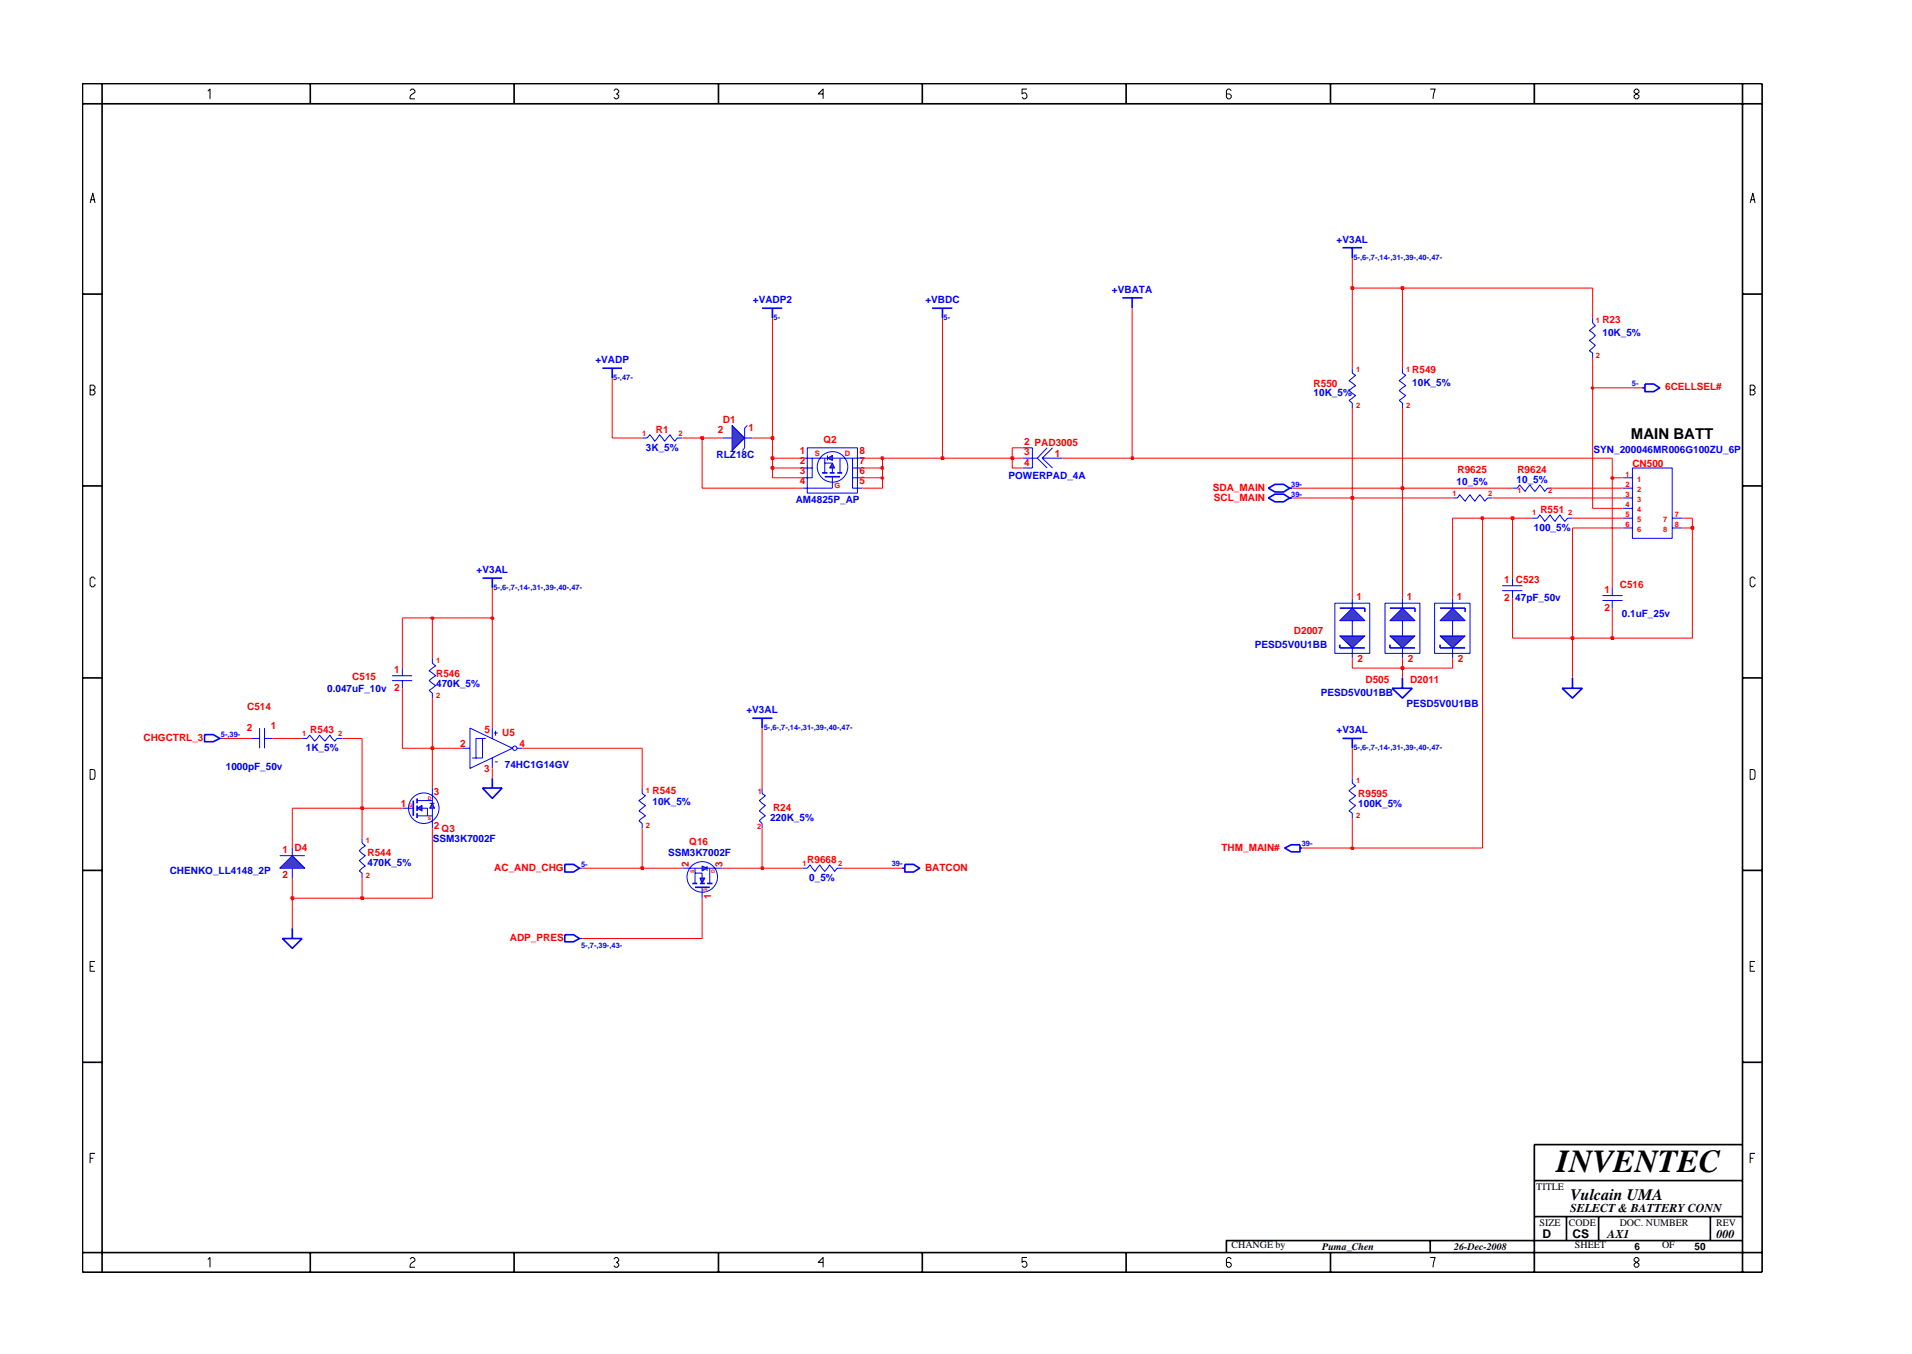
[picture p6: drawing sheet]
<svg xmlns="http://www.w3.org/2000/svg" width="297mm" height="210mm" viewBox="0 0 297 210" stroke-linecap="round" stroke-linejoin="round" font-family="sans-serif">
<path d="M197 75.8l1.1-.6h1.3l.9 .6-.9 .6h-1.3zM200.3 75.8h.5M116.9 111.5h3.1M118.4 111.5v1.6M75 122.4h3l-1.5 1.6zM76.5 120.8v1.6" fill="none" stroke="#00f" stroke-width=".25"/>
<path d="M112.2 68h1.5M115.7 68h1.2M116.1 66.1l-.4 .4v3l-.4 .5M158.9 71.1h2.2M158.9 69.5h1.5v3.2h-1.5M161.1 71.1l1.6 1.6M161.9 71.1h3.1M161.9 71.1l1.6 1.6M162.7 69.5l-1.6 1.6M163.5 69.5l-1.6 1.6M235 75.8h.7l.4-.5 .8 1 .8-1 .7 1 .8-1 .8 1 .4-.5h.8M124.7 134.8h.7l.4-.5 .8 1 .8-1 .7 1 .8-1 .8 1 .4-.5h.7" fill="none" stroke="#00f" stroke-width=".16"/>
<path d="M113.7 66.1l2 1.9-2 2z" fill="#3c3cc8"/>
<path d="M210.1 57.2v.7l.5 .4-1 .8 1 .8-1 .7 1 .8-1 .8 .5 .4v.8M247.4 49.4v.8l.4 .4-.9 .7 .9 .8-.9 .8 .9 .7-.9 .9 .5 .3v.8M99.8 68h.7l.5-.5 .7 1 .8-1 .7 1 .9-1 .7 1 .4-.5h.8M113.7 66.1l2 1.9-2 2zM109.1 137.8v1.7" fill="none" stroke="#00f" stroke-width=".16"/>
<path d="M144.8 47.9h3.1M146.4 47.9v1.5M75 89.8h3M76.5 89.8v1.5M216.3 106.9h3.1l-1.5 1.5zM217.9 105.3v1.6M242.7 106.9h3.1l-1.5 1.5zM244.3 105.3v1.6M108 137.8h2.3" fill="none" stroke="#00f" stroke-width=".25"/>
<path d="M109.1 134.5l.7 .3-.7 .4z" fill="#3c3cc8"/>
<path d="M109.1 134.5l.7 .3-.7 .4zM109.8 134.5v.7" fill="none" stroke="#00f" stroke-width=".16"/>
<path d="M108.7 136.3h.8l-.4 .9z" fill="#3c3cc8"/>
<g fill="none" stroke="#00f" stroke-width=".16">
<path d="M233.4 91h3.1M233.4 91.7h3.1M235 89.8v1.2M235 91.7v1.2M248.9 92.5h3.2M248.9 93.2h3.2M250.5 91.3v1.2M250.5 93.2v1.2M34.1 114.7h.4M60.9 104.9h3.1M60.9 105.7h3.1M62.5 103.7v1.2"/>
<path d="M62.5 105.7v1.2M43.5 132.9h3.9M45.4 131.7v1.2M45.4 134.8v1.5M106 134.8h3.1M108 134.8v2.4M108 135.6h1.1v.7M108.7 136.3h.8l-.4 .9zM109.8 134.8h2.4M110.3 134.8v2.4M118.4 122.4v.8l.5 .4-.9 .7 .9 .8-.9 .8 .9 .8-.9 .8 .4 .4v.7"/>
<circle cx="109.1" cy="136.2" r="2.37"/>
</g>
<path d="M255.6 59.6h1.3l.9 .6-.9 .6h-1.3zM255.1 60.2h.5M31.8 114.1h1.3l1 .6-1 .5h-1.3zM107.6 137.2h.7M108.7 137.2h.8M109.8 137.2h.9M199.6 131.7l1-.5h1.4v1.1h-1.4zM202 131.7h.3" fill="none" stroke="#00f" stroke-width=".25"/>
<path d="M45.4 132.9l2 1.9h-3.9z" fill="#3c3cc8"/>
<path d="M45.4 132.9l2 1.9h-3.9zM62.5 125.5h1.7" fill="none" stroke="#00f" stroke-width=".16"/>
<path d="M64.2 124.3v2.4" fill="none" stroke="#00f" stroke-width=".25"/>
<path d="M67.2 124.7l.3 .8h-.8z" fill="#3c3cc8"/>
<path d="M66.7 124.7h.8M67.2 124.7l.3 .8h-.8z" fill="none" stroke="#00f" stroke-width=".16"/>
<path d="M64.8 125.5l.8-.4v.8z" fill="#3c3cc8"/>
<g fill="none" stroke="#00f" stroke-width=".16">
<path d="M64.8 125.5l.8-.4v.8zM64.8 126.7h2.4M64.8 124.3h2.4M65.6 125.5h.8v1.2M67.2 122.4v2.3M67.2 125.5v3.1M210.1 120.8v.8l.5 .4-1 .8 1 .8-1 .7 1 .8-1 .8 .5 .4v.7"/>
<circle cx="65.8" cy="125.5" r="2.37"/>
</g>
<path d="M93.6 57.2h3M95.1 57.2v1.5M64.8 124v.7M64.8 125.1v.8M64.8 126.3v.7M43.9 145.7h3l-1.5 1.6zM45.4 144.1v1.6" fill="none" stroke="#00f" stroke-width=".25"/>
<path d="M215.9 98.7h3.9l-1.9 1.9z" fill="#3c3cc8"/>
<path d="M215.9 98.7h3.9l-1.9 1.9z" fill="none" stroke="#00f" stroke-width=".16"/>
<path d="M217.9 94.4l1.9 2h-3.9z" fill="#3c3cc8"/>
<path d="M129.3 74v1.8M215.2 93.7h5.4v7.8h-5.4zM217.9 94.4l1.9 2h-3.9zM217.9 92.9v1.5M217.9 96.4v2.3M217.9 100.6v1.6" fill="none" stroke="#00f" stroke-width=".16"/>
<path d="M128.1 74h2.4M215.9 94.4h3.9v.6M215.9 100.1v.5h3.9" fill="none" stroke="#00f" stroke-width=".25"/>
<path d="M128.6 71.1l.7-.4v.8z" fill="#3c3cc8"/>
<path d="M128.6 71.1l.7-.4v.8zM128.6 70.7v.8" fill="none" stroke="#00f" stroke-width=".16"/>
<path d="M129.3 71.9l.4 .8h-.8z" fill="#3c3cc8"/>
<g fill="none" stroke="#00f" stroke-width=".16">
<path d="M124.7 71.1h3.9M124.7 75.8h4.6M124.7 72.7h1.5M125.4 69.5h7.8v7.1h-7.8zM126.2 71.1v3.1h-1.5M128.1 71.1v2.3M128.1 71.9h1.2M129.3 71.9l.4 .8h-.8zM129.3 71.1h4.7M129.3 72.7v.7M130.5 71.1v2.3M132.4 71.1v4.7h1.6"/>
<path d="M132.4 74.2h1.6M132.4 72.7h1.6M71.8 116.2h1.2M73 113.1l6.6 3.1-6.6 3.1zM75 114.7v3h-1.1M75.5 114.7h-1.6v3h-.6M76.5 113.1v1.6M76.5 117.7v1.6M76.7 113.8h.6M76.9 118.3h.4M77 113.5v.7M80.4 116.2h.7"/>
<circle cx="129.3" cy="72.5" r="2.37"/>
<circle cx="80" cy="116.2" r=".34"/>
</g>
<path d="M127.7 73.4h.9M128.9 73.4h.8M130.1 73.4h.7" fill="none" stroke="#00f" stroke-width=".25"/>
<path d="M223.7 98.7h3.9l-1.9 1.9z" fill="#3c3cc8"/>
<path d="M223.7 98.7h3.9l-1.9 1.9z" fill="none" stroke="#00f" stroke-width=".16"/>
<path d="M225.7 94.4l1.9 2h-3.9z" fill="#3c3cc8"/>
<g fill="none" stroke="#00f" stroke-width=".16">
<path d="M217.9 57.2v.7l.5 .4-1 .8 1 .8-1 .7 1 .8-1 .8 .5 .4v.8M222.9 93.7h5.5v7.8h-5.5zM225.7 94.4l1.9 2h-3.9zM225.7 92.9v1.5M225.7 96.4v2.3M238 80.5h.9l.3-.5 .8 1 .8-1 .8 1 .7-1 .8 1 .4-.5h.8M39.1 114.7h1.2M40.3 113.1v3.1M41.1 114.7h1.2M41.1 113.1v3.1M46.9 114.7h.8l.4-.5 .8 .9 .7-.9 .9 .9 .8-.9 .7 .9 .4-.4h.8M225.7 100.6v1.6"/>
<path d="M56.2 130.2v.7l.6 .4-1 .8 1 .8-1 .7 1 .9-1 .7 .4 .4v.7"/>
</g>
<path d="M223.7 94.4h3.9v.6M223.7 100.1v.5h3.9" fill="none" stroke="#00f" stroke-width=".25"/>
<path d="M208.1 98.7h3.9l-1.9 1.9z" fill="#3c3cc8"/>
<path d="M208.1 98.7h3.9l-1.9 1.9z" fill="none" stroke="#00f" stroke-width=".16"/>
<path d="M210.1 94.4l1.9 2h-3.9z" fill="#3c3cc8"/>
<g fill="none" stroke="#00f" stroke-width=".16">
<path d="M225.7 77.3h.7l.4-.5 .8 1 .8-1 .7 1 .8-1 .8 1 .4-.5h.7M252.1 75.8h1.5M252.1 74.2h1.5M252.1 78.9h1.5M252.1 77.3h1.5M253.6 72.7h6.2v10.9h-6.2zM207.4 93.7h5.4v7.8h-5.4zM210.1 94.4l1.9 2h-3.9zM210.1 92.9v1.5M210.1 96.4v2.3M252.1 82h1.5M252.1 80.5h1.5"/>
<path d="M259.8 82h1.6M259.8 80.5h1.6M67.2 102.2v.8l.5 .4-1 .8 1 .7-1 .8 1 .8-1 .7 .5 .4v.8M210.1 100.6v1.6M90 134.8h.5M99.8 122.4v.8l.5 .4-1 .7 1 .8-1 .8 1 .8-1 .8 .5 .4v.7M90 145.7h.5"/>
</g>
<g fill="none" stroke="#00f" stroke-width=".25">
<path d="M208.6 38.5h3M210.1 38.5v1.6M118.4 47.9h3.1M120 47.9v1.5M174.4 46.3h3.1M175.9 46.3v1.6M197 77.3l1.1-.6h1.3l.9 .6-.9 .6h-1.3zM200.3 77.3h.5M208.1 94.4h3.9v.6M208.1 100.1v.5h3.9M208.6 114.7h3M210.1 114.7v1.5"/>
<path d="M87.7 134.2h1.4l.9 .6-.9 .6h-1.4zM140.2 134.8h.4M140.6 134.2h1.3l1 .6-1 .6h-1.3zM87.7 145.1h1.4l.9 .6-.9 .5h-1.4z"/>
</g>
<path d="M45.4 139.5v4.6M109.1 139.5v6.2h-18.6" fill="none" stroke="#f00" stroke-width=".16"/>
<path d="M45.2 139.3h.4v.3h-.4z" fill="#8e2323"/>
<path d="M45.2 139.3h.4v.3h-.4z" fill="none" stroke="#f00" stroke-width=".25"/>
<path d="M45.4 136.3v3.2h10.8" fill="none" stroke="#f00" stroke-width=".16"/>
<path d="M56.1 139.3h.3v.3h-.3z" fill="#8e2323"/>
<path d="M56.1 139.3h.3v.3h-.3z" fill="none" stroke="#f00" stroke-width=".25"/>
<path d="M67.2 128.6v10.9h-11v-3.2M90.5 134.8h9.3" fill="none" stroke="#f00" stroke-width=".16"/>
<path d="M99.6 134.6h.3v.4h-.3z" fill="#8e2323"/>
<path d="M99.6 134.6h.3v.4h-.3z" fill="none" stroke="#f00" stroke-width=".25"/>
<path d="M99.8 128.6v6.2h6.2M112.2 134.8h6.2" fill="none" stroke="#f00" stroke-width=".16"/>
<path d="M118.3 134.6h.3v.4h-.3z" fill="#8e2323"/>
<path d="M118.3 134.6h.3v.4h-.3z" fill="none" stroke="#f00" stroke-width=".25"/>
<path d="M45.4 125.5v6.2M118.4 128.6v6.2h6.3M130.8 134.8h9.4M202.3 131.7h7.8" fill="none" stroke="#f00" stroke-width=".16"/>
<path d="M209.9 131.6h.4v.3h-.4z" fill="#8e2323"/>
<path d="M209.9 131.6h.4v.3h-.4z" fill="none" stroke="#f00" stroke-width=".25"/>
<path d="M230.3 80.5v51.2h-20.2v-4.7M45.4 125.5h10.8v4.7" fill="none" stroke="#f00" stroke-width=".16"/>
<path d="M56.1 125.3h.3v.4h-.3z" fill="#8e2323"/>
<path d="M56.1 125.3h.3v.4h-.3z" fill="none" stroke="#f00" stroke-width=".25"/>
<path d="M56.2 114.7v10.8h6.3M62.5 106.9v9.3h4.7v6.2M76.5 119.3v1.5M99.8 116.2v6.2M118.4 113.1v9.3M210.1 116.2v4.6" fill="none" stroke="#f00" stroke-width=".16"/>
<path d="M67 116h.3v.4h-.3z" fill="#8e2323"/>
<path d="M67 116h.3v.4h-.3z" fill="none" stroke="#f00" stroke-width=".25"/>
<path d="M62.5 96v7.7M76.5 96v17.1M244.3 99.1v6.2M34.5 114.7h4.6M42.3 114.7h4.6M53.2 114.7h3M67.2 108.4v7.8h4.6M81.1 116.2h18.7M210.1 102.2v1.5h7.8v1.6" fill="none" stroke="#f00" stroke-width=".16"/>
<path d="M217.7 103.6h.3v.3h-.3z" fill="#8e2323"/>
<path d="M217.7 103.6h.3v.3h-.3z" fill="none" stroke="#f00" stroke-width=".25"/>
<path d="M67.2 96v6.2M235 92.9v6.2h9.3M217.9 102.2v1.5h7.8v-1.5" fill="none" stroke="#f00" stroke-width=".16"/>
<path d="M244.1 98.9h.4v.4h-.4z" fill="#8e2323"/>
<path d="M244.1 98.9h.4v.4h-.4z" fill="none" stroke="#f00" stroke-width=".25"/>
<path d="M244.3 82v17.1h6.2" fill="none" stroke="#f00" stroke-width=".16"/>
<path d="M250.3 98.9h.3v.4h-.3z" fill="#8e2323"/>
<path d="M250.3 98.9h.3v.4h-.3z" fill="none" stroke="#f00" stroke-width=".25"/>
<path d="M62.5 96h4.7M262.9 82v17.1h-12.4v-4.7" fill="none" stroke="#f00" stroke-width=".16"/>
<path d="M67 95.9h.3v.2h-.3z" fill="#8e2323"/>
<path d="M67 95.9h.3v.2h-.3z" fill="none" stroke="#f00" stroke-width=".25"/>
<path d="M67.2 96h9.3" fill="none" stroke="#f00" stroke-width=".16"/>
<path d="M76.3 95.9h.4v.2h-.4z" fill="#8e2323"/>
<path d="M76.3 95.9h.4v.2h-.4z" fill="none" stroke="#f00" stroke-width=".25"/>
<path d="M217.9 75.8v17.1M250.5 74.2v17.1M76.5 91.3v4.7M210.1 80.5v12.4M225.7 80.5v12.4M235 80.5v9.3M244.3 82h7.8M261.4 82h1.5" fill="none" stroke="#f00" stroke-width=".16"/>
<path d="M262.7 81.8h.4v.4h-.4z" fill="#8e2323"/>
<path d="M262.7 81.8h.4v.4h-.4z" fill="none" stroke="#f00" stroke-width=".25"/>
<path d="M210.1 77.3v3.2M225.7 80.5h4.6M262.9 80.5v1.5" fill="none" stroke="#f00" stroke-width=".16"/>
<path d="M230.2 80.3h.2v.3h-.2z" fill="#8e2323"/>
<path d="M230.2 80.3h.2v.3h-.2z" fill="none" stroke="#f00" stroke-width=".25"/>
<path d="M230.3 80.5h4.7" fill="none" stroke="#f00" stroke-width=".16"/>
<path d="M234.8 80.3h.3v.3h-.3z" fill="#8e2323"/>
<path d="M234.8 80.3h.3v.3h-.3z" fill="none" stroke="#f00" stroke-width=".25"/>
<path d="M200.8 77.3h9.3M247.4 60.2v18.7h4.7M235 80.5h3M244.3 80.5h7.8M261.4 80.5h1.5" fill="none" stroke="#f00" stroke-width=".16"/>
<path d="M209.9 77.2h.4v.3h-.4z" fill="#8e2323"/>
<path d="M209.9 77.2h.4v.3h-.4z" fill="none" stroke="#f00" stroke-width=".25"/>
<path d="M109.1 68v7.8h15.6M137.1 74.2v1.6h-3.1M200.8 75.8h17.1M210.1 63.4v13.9h15.6M231.8 77.3h20.3" fill="none" stroke="#f00" stroke-width=".16"/>
<path d="M217.7 75.6h.3v.4h-.3z" fill="#8e2323"/>
<path d="M217.7 75.6h.3v.4h-.3z" fill="none" stroke="#f00" stroke-width=".25"/>
<path d="M120 72.7v1.5h4.7M134 74.2h3.1M217.9 63.4v12.4h17.1M241.2 75.8h10.9" fill="none" stroke="#f00" stroke-width=".16"/>
<path d="M136.9 74.1h.3v.3h-.3z" fill="#8e2323"/>
<path d="M136.9 74.1h.3v.3h-.3z" fill="none" stroke="#f00" stroke-width=".25"/>
<path d="M137.1 72.7v1.5" fill="none" stroke="#f00" stroke-width=".16"/>
<path d="M250.3 74.1h.3v.3h-.3z" fill="#8e2323"/>
<path d="M250.3 74.1h.3v.3h-.3z" fill="none" stroke="#f00" stroke-width=".25"/>
<path d="M250.5 71.1v3.1h1.6" fill="none" stroke="#f00" stroke-width=".16"/>
<path d="M119.8 72.5h.4v.3h-.4z" fill="#8e2323"/>
<path d="M119.8 72.5h.4v.3h-.4z" fill="none" stroke="#f00" stroke-width=".25"/>
<path d="M120 71.1v1.6h4.7M134 72.7h3.1" fill="none" stroke="#f00" stroke-width=".16"/>
<path d="M136.9 72.5h.3v.3h-.3z" fill="#8e2323"/>
<path d="M136.9 72.5h.3v.3h-.3z" fill="none" stroke="#f00" stroke-width=".25"/>
<path d="M137.1 71.1v1.6M157.3 71.1v1.6h1.6" fill="none" stroke="#f00" stroke-width=".16"/>
<path d="M119.8 71h.4v.3h-.4z" fill="#8e2323"/>
<path d="M119.8 71h.4v.3h-.4z" fill="none" stroke="#f00" stroke-width=".25"/>
<path d="M120 68v3.1h4.7M134 71.1h3.1" fill="none" stroke="#f00" stroke-width=".16"/>
<path d="M136.9 71h.3v.3h-.3z" fill="#8e2323"/>
<path d="M136.9 71h.3v.3h-.3z" fill="none" stroke="#f00" stroke-width=".25"/>
<path d="M137.1 71.1h9.3" fill="none" stroke="#f00" stroke-width=".16"/>
<path d="M146.2 71h.4v.3h-.4z" fill="#8e2323"/>
<path d="M146.2 71h.4v.3h-.4z" fill="none" stroke="#f00" stroke-width=".25"/>
<path d="M146.4 49.4v21.7h10.9" fill="none" stroke="#f00" stroke-width=".16"/>
<path d="M157.1 71h.3v.3h-.3z" fill="#8e2323"/>
<path d="M157.1 71h.3v.3h-.3z" fill="none" stroke="#f00" stroke-width=".25"/>
<path d="M157.3 69.5v1.6h1.6M165 71.1h10.9" fill="none" stroke="#f00" stroke-width=".16"/>
<path d="M175.8 71h.3v.3h-.3z" fill="#8e2323"/>
<path d="M175.8 71h.3v.3h-.3z" fill="none" stroke="#f00" stroke-width=".25"/>
<path d="M95.1 58.7v9.3h4.7M175.9 47.9v23.2h74.6M106 68h3.1M157.3 69.5h1.6" fill="none" stroke="#f00" stroke-width=".16"/>
<path d="M108.9 67.8h.3v.4h-.3z" fill="#8e2323"/>
<path d="M108.9 67.8h.3v.4h-.3z" fill="none" stroke="#f00" stroke-width=".25"/>
<path d="M109.1 68h3.1M116.9 68h3.1" fill="none" stroke="#f00" stroke-width=".16"/>
<path d="M119.8 67.8h.4v.4h-.4z" fill="#8e2323"/>
<path d="M119.8 67.8h.4v.4h-.4z" fill="none" stroke="#f00" stroke-width=".25"/>
<path d="M120 49.4v18.6" fill="none" stroke="#f00" stroke-width=".16"/>
<path d="M247.3 60.1h.2v.3h-.2z" fill="#8e2323"/>
<path d="M247.3 60.1h.2v.3h-.2z" fill="none" stroke="#f00" stroke-width=".25"/>
<path d="M210.1 44.7v12.5M217.9 44.7v12.5M247.4 44.7v4.7M247.4 55.6v4.6h7.7" fill="none" stroke="#f00" stroke-width=".16"/>
<path d="M209.9 44.6h.4v.3h-.4z" fill="#8e2323"/>
<path d="M209.9 44.6h.4v.3h-.4z" fill="none" stroke="#f00" stroke-width=".25"/>
<path d="M210.1 40.1v4.6h7.8" fill="none" stroke="#f00" stroke-width=".16"/>
<path d="M217.7 44.6h.3v.3h-.3z" fill="#8e2323"/>
<path d="M217.7 44.6h.3v.3h-.3z" fill="none" stroke="#f00" stroke-width=".25"/>
<path d="M217.9 44.7h29.5" fill="none" stroke="#f00" stroke-width=".16"/>
<g fill="none" stroke="#000" stroke-width=".25">
<path d="M12.8 13h261v184.6h-261zM12.8 16.1h261M15.9 13v184.6M48.2 13v3.1M79.9 13v3.1M111.6 13v3.1M143.3 13v3.1M174.9 13v3.1M206.7 13v3.1M238.4 13v3.1M270.7 13v184.6M12.8 45.7h3.1"/>
<path d="M270.7 45.7h3.1M12.8 75.5h3.1M270.7 75.5h3.1M12.8 105.3h3.1M270.7 105.3h3.1M12.8 135.2h3.1M270.7 135.2h3.1M12.8 165h3.1M270.7 165h3.1M270.7 177.7h-32.3v19.9M12.8 194.5h261M48.2 194.5v3.1"/>
<path d="M79.9 194.5v3.1M111.6 194.5v3.1M143.3 194.5v3.1M174.9 194.5v3.1M206.7 194.5v3.1M222.2 192.6v1.9M238.4 183.3h32.3M238.4 188.9h32.3M243.4 188.9v3.7M248.4 188.9v3.7M265.7 188.9v3.7M270.7 192.6h-80.2v1.9"/>
</g>
<g fill="none" stroke="#000" stroke-width=".16">
<path d="M32.3 14.2l.3-.4v1.6M63.7 14.1l.3-.3h.2l.3 .3v.2l-.5 .4-.3 .4v.3h.8M95.4 14.1l.2-.3h.3l.2 .3v.2l-.3 .3 .3 .2v.3l-.2 .3h-.3l-.2-.3M127.9 14.6h-.8l.8-.8v1.6M159.5 13.8h-.7v.8l.2-.2a.5 .5 0 0 1 .5 .7l-.2 .3h-.3l-.2-.3M191.3 14.1l-.3-.3h-.2l-.3 .3v1l.3 .3h.2l.3-.3v-.3l-.3-.2h-.5M222.2 13.8h.8l-.4 1.6M253.9 14.1l.2-.3h.3l.2 .3v.2l-.7 .5v.3l.2 .3h.3l.2-.3v-.3l-.7-.5zM14 31.5l.4-1.5 .4 1.5M14.1 31h.6M271.9 31.5l.4-1.5 .4 1.5M272 31h.6"/>
<path d="M14 59.8h.5l.3 .3v.2l-.3 .3 .3 .2v.3l-.3 .2h-.5zM14 60.6h.5M271.9 60.6h.5l.3-.3v-.2l-.3-.3h-.5v1.5h.5l.3-.2v-.3l-.3-.2M14.8 89.9l-.3-.3h-.2l-.3 .3v1l.3 .2h.2l.3-.2v-.2M272.7 89.9l-.3-.3h-.3l-.2 .3v1l.2 .2h.3l.3-.2v-.2M14 119.5l.7 .1 .1 .2-.1 1.1-.7 .1zM271.9 119.5l.7 .1 .1 .2-.1 1.1-.7 .1zM14 150.1h.5M14.8 149.3h-.8v1.5h.8M271.9 150.1h.5M272.7 149.3h-.8v1.5h.8M14 179.9h.5"/>
<path d="M14.8 179.1h-.8v1.5M271.9 179.9h.5M272.7 179.1h-.8v1.5M32.3 195.6l.3-.3v1.5M63.7 195.5l.3-.2h.2l.3 .2v.3l-.7 .5-.1 .2v.3h.8M95.4 195.5l.2-.2h.3l.2 .2v.3l-.3 .2 .3 .3v.2l-.2 .3h-.3l-.2-.3M127.9 196h-.8l.8-.7v1.5M159.5 195.3h-.7v.7l.2-.1a.5 .5 0 0 1 .5 .6l-.2 .3h-.3l-.2-.3M191.3 195.5l-.3-.2h-.2l-.3 .2v1l.3 .3h.2l.3-.3v-.2l-.3-.3h-.5M222.2 195.3h.8l-.4 1.5M254.1 195.3l-.2 .2v.3l.7 .5v.2l-.2 .3h-.3l-.2-.3v-.2l.7-.5v-.3l-.2-.2z"/>
</g>
<text font-size="5" x="241.8" y="182">INVENTEC</text>
<text font-size="2.5" x="244" y="186.3">Vulcain UMA</text>
<text font-size="2.3" x="253.4" y="68.1">MAIN BATT</text>
<g font-size="1.9">
<text x="244" y="188.2">SELECT &amp; BATTERY CONN</text>
<text x="239.6" y="192.2">D</text>
<text x="244.3" y="192.3">CS</text>
<text x="249.7" y="192.2">AX1</text>
<text x="266.6" y="192.2">000</text>
</g>
<g font-size="1.6" fill="#00f">
<text x="207.6" y="37.7">+V3AL</text>
<text x="117" y="47">+VADP2</text>
<text x="143.8" y="47">+VBDC</text>
<text x="172.8" y="45.5">+VBATA</text>
<text x="248.9" y="52.1">10K_5%</text>
<text x="92.5" y="56.3">+VADP</text>
<text x="219.4" y="59.9">10K_5%</text>
<text x="204.1" y="61.5">10K_5%</text>
<text x="100.4" y="70">3K_5%</text>
<text x="111.3" y="71.1">RLZ18C</text>
<text x="247.6" y="70.4">SYN_200046MR006G100ZU_6P</text>
<text x="156.7" y="74.4">POWERPAD_4A</text>
<text x="226.3" y="75.4">10_5%</text>
<text x="235.6" y="75">10_5%</text>
<text x="123.6" y="78.1">AM4825P_AP</text>
<text x="238.3" y="82.4">100_5%</text>
<text x="74" y="89">+V3AL</text>
<text x="235.4" y="93.3">47pF_50v</text>
<text x="252" y="95.8">0.1uF_25v</text>
<text x="195" y="100.6">PESD5V0U1BB</text>
<text x="50.8" y="107.4">0.047uF_10v</text>
<text x="67.8" y="106.7">470K_5%</text>
<text x="116" y="110.8">+V3AL</text>
<text x="205.2" y="108">PESD5V0U1BB</text>
<text x="207.6" y="113.8">+V3AL</text>
<text x="218.5" y="109.8">PESD5V0U1BB</text>
<text x="35.1" y="119.6">1000pF_50v</text>
<text x="47.5" y="116.6">1K_5%</text>
<text x="78.4" y="119.3">74HC1G14GV</text>
<text x="101.4" y="125.1">10K_5%</text>
<text x="211" y="125.3">100K_5%</text>
<text x="67.3" y="130.8">SSM3K7002F</text>
<text x="119.6" y="127.4">220K_5%</text>
<text x="26.4" y="135.7">CHENKO_LL4148_2P</text>
<text x="57.1" y="134.5">470K_5%</text>
<text x="103.8" y="132.8">SSM3K7002F</text>
<text x="125.7" y="136.8">0_5%</text>
</g>
<g font-size="1.6" fill="#f00">
<text x="248.9" y="50.2">R23</text>
<text x="219.4" y="57.9">R549</text>
<text x="112.3" y="65.7">D1</text>
<text x="204.1" y="60.1">R550</text>
<text x="258.7" y="60.6">6CELLSEL#</text>
<text x="101.9" y="67.3">R1</text>
<text x="111.5" y="67.2">2</text>
<text x="116.3" y="66.9">1</text>
<text x="124.2" y="70.5">1</text>
<text x="127.9" y="68.8">Q2</text>
<text x="133.5" y="70.5">8</text>
<text x="159.1" y="69.2">2 PAD3005</text>
<text x="159.1" y="70.7">3</text>
<text x="163.9" y="70.9">1</text>
<text x="124.2" y="72.1">2</text>
<text x="124.2" y="73.7">3</text>
<text x="124.2" y="75.2">4</text>
<text x="133.5" y="72.1">7</text>
<text x="133.5" y="73.7">6</text>
<text x="133.5" y="75.2">5</text>
<text x="159.1" y="72.3">4</text>
<text x="188.4" y="76.2">SDA_MAIN</text>
<text x="188.6" y="77.7">SCL_MAIN</text>
<text x="226.4" y="73.4">R9625</text>
<text x="235.7" y="73.4">R9624</text>
<text x="253.6" y="72.5">CN500</text>
<text x="239.3" y="79.7">R551</text>
<text x="210.7" y="93.1">1</text>
<text x="218.5" y="93.1">1</text>
<text x="226.3" y="93.1">1</text>
<text x="233.7" y="90.5">1 C523</text>
<text x="233.7" y="93.3">2</text>
<text x="249.3" y="92.1">1</text>
<text x="249.3" y="94.8">2</text>
<text x="251.7" y="91.4">C516</text>
<text x="201" y="98.5">D2007</text>
<text x="54.7" y="105.6">C515</text>
<text x="61.2" y="104.5">1</text>
<text x="61.2" y="107.3">2</text>
<text x="67.8" y="105.2">R546</text>
<text x="210.9" y="102.9">2</text>
<text x="212.1" y="106">D505</text>
<text x="218.7" y="102.9">2</text>
<text x="219.1" y="106">D2011</text>
<text x="226.5" y="102.9">2</text>
<text x="38.4" y="113.5">2</text>
<text x="38.4" y="110.3">C514</text>
<text x="42.1" y="113.2">1</text>
<text x="48.2" y="113.8">R543</text>
<text x="75.3" y="113.8">5</text>
<text x="22.3" y="115">CHGCTRL_3</text>
<text x="71.5" y="116">2</text>
<text x="75.2" y="119.9">3</text>
<text x="78" y="114.2">U5</text>
<text x="80.7" y="115.9">4</text>
<text x="62.3" y="125.3">1</text>
<text x="67.4" y="123.5">3</text>
<text x="101.4" y="123.2">R545</text>
<text x="120.1" y="125.9">R24</text>
<text x="211" y="123.8">R9595</text>
<text x="67.4" y="128.7">2</text>
<text x="68.6" y="129.1">Q3</text>
<text x="107.1" y="131.2">Q16</text>
<text x="43.9" y="136.3">2</text>
<text x="43.9" y="132.5">1</text>
<text x="45.7" y="132.1">D4</text>
<text x="57.1" y="133">R544</text>
<text x="76.8" y="135.2">AC_AND_CHG</text>
<text x="107" y="134.6" transform="rotate(-90 107 134.6)">2</text>
<text x="112.3" y="134.6" transform="rotate(-90 112.3 134.6)">3</text>
<text x="125.4" y="134.1">R9668</text>
<text x="143.7" y="135.2">BATCON</text>
<text x="189.8" y="132.1">THM_MAIN#</text>
<text x="110.5" y="139.6" transform="rotate(-90 110.5 139.6)">1</text>
<text x="79.2" y="146.1">ADP_PRES</text>
</g>
<g font-size="1.6">
<text x="238.7" y="184.8">TITLE</text>
<text x="239.2" y="190.4">SIZE</text>
<text x="243.7" y="190.4">CODE</text>
<text x="251.6" y="190.4">DOC. NUMBER</text>
<text x="266.6" y="190.4">REV</text>
<text x="191.3" y="193.9">CHANGE by</text>
<text x="205.4" y="194.1">Puma_Chen</text>
<text x="225.9" y="194.1">26-Dec-2008</text>
<text x="244.7" y="193.9">SHEET</text>
<text x="253.9" y="194.1">6</text>
<text x="258.2" y="193.9">OF</text>
<text x="263.3" y="194.1">50</text>
</g>
<g font-size="1.2" fill="#00f">
<text x="210.3" y="40.4">5-,6-,7-,14-,31-,39-,40-,47-</text>
<text x="120.2" y="49.7">5-</text>
<text x="146.6" y="49.7">5-</text>
<text x="95.3" y="59">5-,47-</text>
<text x="253.5" y="59.9">5-</text>
<text x="200.6" y="77.2">39-</text>
<text x="200.6" y="75.6">39-</text>
<text x="76.7" y="91.6">5-,6-,7-,14-,31-,39-,40-,47-</text>
<text x="118.6" y="113.3">5-,6-,7-,14-,31-,39-,40-,47-</text>
<text x="34.3" y="114.4">5-,39-</text>
<text x="210.3" y="116.5">5-,6-,7-,14-,31-,39-,40-,47-</text>
<text x="202.2" y="131.3">39-</text>
<text x="90.3" y="134.6">5-</text>
<text x="138.5" y="134.5">39-</text>
<text x="90.3" y="147.3">5-,7-,39-,43-</text>
</g>
<g font-size="1.2" fill="#f00">
<text x="247.9" y="50.1">1</text>
<text x="210.7" y="57.8">1</text>
<text x="218.5" y="57.8">1</text>
<text x="247.9" y="55.6">2</text>
<text x="210.7" y="63.4">2</text>
<text x="218.5" y="63.4">2</text>
<text x="99.8" y="67.7">1</text>
<text x="105.4" y="67.7">2</text>
<text x="126.6" y="70.8">S</text>
<text x="131.3" y="70.8">D</text>
<text x="129.7" y="75.8">G</text>
<text x="225.7" y="77">1</text>
<text x="231.2" y="77">2</text>
<text x="235.7" y="76.6">1</text>
<text x="240.5" y="76.6">2</text>
<text x="252.5" y="74">1</text>
<text x="252.5" y="75.6">2</text>
<text x="252.5" y="77.2">3</text>
<text x="254.4" y="74.8">1</text>
<text x="254.4" y="76.4">2</text>
<text x="254.4" y="77.9">3</text>
<text x="238" y="80">1</text>
<text x="243.6" y="80">2</text>
<text x="252.5" y="78.7">4</text>
<text x="252.5" y="80.3">5</text>
<text x="252.5" y="81.8">6</text>
<text x="254.4" y="79.4">4</text>
<text x="254.4" y="81.1">5</text>
<text x="254.4" y="82.6">6</text>
<text x="258.4" y="81.1">7</text>
<text x="258.4" y="82.6">8</text>
<text x="260.2" y="80.3">7</text>
<text x="260.2" y="81.8">8</text>
<text x="67.8" y="102.9">1</text>
<text x="67.8" y="108.4">2</text>
<text x="46.9" y="114.2">1</text>
<text x="52.6" y="114.2">2</text>
<text x="100.4" y="123.1">1</text>
<text x="117.7" y="123.2">1</text>
<text x="210.7" y="121.6">1</text>
<text x="56.8" y="130.9">1</text>
<text x="100.4" y="128.6">2</text>
<text x="117.6" y="128.8">2</text>
<text x="210.7" y="127">2</text>
<text x="56.8" y="136.3">2</text>
<text x="124.7" y="134.5">1</text>
<text x="130.2" y="134.5">2</text>
</g>
<g font-size=".8" fill="#f00">
<text x="63.5" y="125.3">G</text>
<text x="66.5" y="124.2">D</text>
<text x="66.5" y="127.3">S</text>
<text x="107.8" y="135.5" transform="rotate(-90 107.8 135.5)">S</text>
<text x="111.1" y="135.5" transform="rotate(-90 111.1 135.5)">D</text>
<text x="109.9" y="138.5" transform="rotate(-90 109.9 138.5)">G</text>
</g>
</svg>
